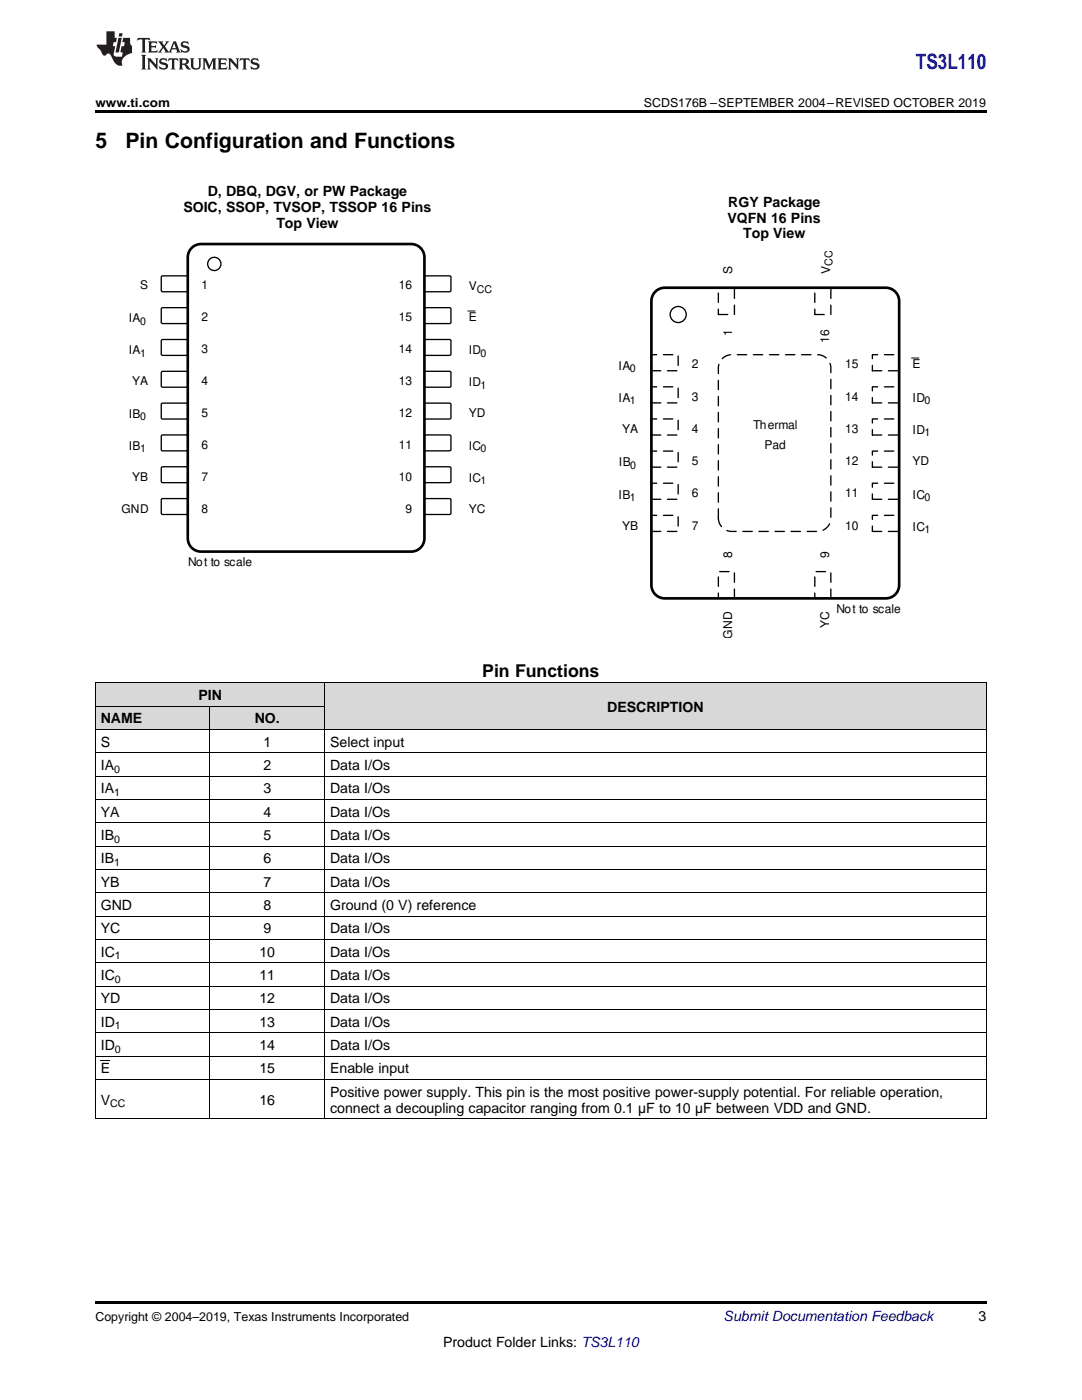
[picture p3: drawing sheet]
<svg xmlns="http://www.w3.org/2000/svg" width="216mm" height="279mm" viewBox="0 0 216 279" stroke-linecap="round" stroke-linejoin="round" font-family="sans-serif">
<g fill="#d8d8d8">
<path d="M64.8 136.3h132v9.3h-132z"/>
<path d="M19 141h22.9v4.6h-22.9z"/>
<path d="M41.9 141h22.9v4.6h-22.9z"/>
<path d="M19 136.3h22.9v4.7h-22.9z"/>
<path d="M41.9 136.3h22.9v4.7h-22.9z"/>
</g>
<path d="M19 223.3h.2zM64.7 223.3h.1zM196.7 223.3h.1zM19 259.7h177.8v.5h-177.8z" fill="#000"/>
<g fill="none" stroke="#000" stroke-width=".2">
<path d="M19 136.3h177.8M19.1 136.3v87M64.8 136.3v87M196.8 136.3v87M19 159.5h177.8M19 154.9h177.8M19 150.2h177.8M19 145.6h177.8M19 140.9h45.8M41.9 140.9v82.4M19 178.2h177.8M19 173.5h177.8"/>
<path d="M19 168.9h177.8M19 164.2h177.8M19 196.8h177.8M19 192.1h177.8M19 187.5h177.8M19 182.8h177.8M19 215.4h177.8M19 210.8h177.8M19 206.1h177.8M19 201.5h177.8M19 223.3h177.8"/>
</g>
<path d="M144.3 71.4l1.1-.5 .6-.1h17.1a2.67 2.67 0 0 1 2.7 2.7v29.9a2.67 2.67 0 0 1-2.7 2.7h-17.1a2.67 2.67 0 0 1-2.7-2.7v-29.9a2.67 2.67 0 0 1 1-2.1z" fill="none" stroke="#000" stroke-width=".27" stroke-dasharray="1.9 1.3"/>
<path d="M130 70.8h5.3v3.2h-5.3z" fill-rule="evenodd" fill="#fff"/>
<path d="M130 70.8h5.3v3.2h-5.3z" fill="none" stroke="#000" stroke-width=".27" stroke-dasharray="1.9 1.3"/>
<path d="M130 77.2h5.3v3.2h-5.3z" fill-rule="evenodd" fill="#fff"/>
<path d="M130 77.2h5.3v3.2h-5.3z" fill="none" stroke="#000" stroke-width=".27" stroke-dasharray="1.9 1.3"/>
<path d="M130 83.6h5.3v3.2h-5.3z" fill-rule="evenodd" fill="#fff"/>
<path d="M130 83.6h5.3v3.2h-5.3z" fill="none" stroke="#000" stroke-width=".27" stroke-dasharray="1.9 1.3"/>
<path d="M130 90h5.3v3.2h-5.3z" fill-rule="evenodd" fill="#fff"/>
<path d="M130 90h5.3v3.2h-5.3z" fill="none" stroke="#000" stroke-width=".27" stroke-dasharray="1.9 1.3"/>
<path d="M130 96.4h5.3v3.2h-5.3z" fill-rule="evenodd" fill="#fff"/>
<path d="M130 96.4h5.3v3.2h-5.3z" fill="none" stroke="#000" stroke-width=".27" stroke-dasharray="1.9 1.3"/>
<path d="M130 102.9h5.3v3.2h-5.3z" fill-rule="evenodd" fill="#fff"/>
<path d="M130 102.9h5.3v3.2h-5.3z" fill="none" stroke="#000" stroke-width=".27" stroke-dasharray="1.9 1.3"/>
<path d="M143.3 114.1h3.2v5.3h-3.2z" fill-rule="evenodd" fill="#fff"/>
<path d="M143.3 114.1h3.2v5.3h-3.2z" fill="none" stroke="#000" stroke-width=".27" stroke-dasharray="1.9 1.3"/>
<path d="M162.6 114.1h3.2v5.3h-3.2z" fill-rule="evenodd" fill="#fff"/>
<path d="M162.6 114.1h3.2v5.3h-3.2z" fill="none" stroke="#000" stroke-width=".27" stroke-dasharray="1.9 1.3"/>
<path d="M174.1 102.9h5.3v3.2h-5.3z" fill-rule="evenodd" fill="#fff"/>
<path d="M174.1 102.9h5.3v3.2h-5.3z" fill="none" stroke="#000" stroke-width=".27" stroke-dasharray="1.9 1.3"/>
<path d="M174.1 96.4h5.3v3.2h-5.3z" fill-rule="evenodd" fill="#fff"/>
<path d="M174.1 96.4h5.3v3.2h-5.3z" fill="none" stroke="#000" stroke-width=".27" stroke-dasharray="1.9 1.3"/>
<path d="M174.1 90h5.3v3.2h-5.3z" fill-rule="evenodd" fill="#fff"/>
<path d="M174.1 90h5.3v3.2h-5.3z" fill="none" stroke="#000" stroke-width=".27" stroke-dasharray="1.9 1.3"/>
<path d="M174.1 83.6h5.3v3.2h-5.3z" fill-rule="evenodd" fill="#fff"/>
<path d="M174.1 83.6h5.3v3.2h-5.3z" fill="none" stroke="#000" stroke-width=".27" stroke-dasharray="1.9 1.3"/>
<path d="M174.1 77.2h5.3v3.2h-5.3z" fill-rule="evenodd" fill="#fff"/>
<path d="M174.1 77.2h5.3v3.2h-5.3z" fill="none" stroke="#000" stroke-width=".27" stroke-dasharray="1.9 1.3"/>
<path d="M174.1 70.8h5.3v3.2h-5.3z" fill-rule="evenodd" fill="#fff"/>
<path d="M174.1 70.8h5.3v3.2h-5.3z" fill="none" stroke="#000" stroke-width=".27" stroke-dasharray="1.9 1.3"/>
<path d="M181.8 71.5h1.6" fill="none" stroke="#000" stroke-width=".2"/>
<path d="M162.6 57.4h3.2v5.4h-3.2z" fill-rule="evenodd" fill="#fff"/>
<path d="M162.6 57.4h3.2v5.4h-3.2z" fill="none" stroke="#000" stroke-width=".27" stroke-dasharray="1.9 1.3"/>
<path d="M143.3 57.4h3.2v5.4h-3.2z" fill-rule="evenodd" fill="#fff"/>
<path d="M143.3 57.4h3.2v5.4h-3.2z" fill="none" stroke="#000" stroke-width=".27" stroke-dasharray="1.9 1.3"/>
<circle cx="135.3" cy="62.8" r="1.6" fill="none" stroke="#000" stroke-width=".27"/>
<path d="M131 58l1-.5 .7-.1h44a2.67 2.67 0 0 1 2.7 2.7v56.6a2.67 2.67 0 0 1-2.7 2.7h-44a2.67 2.67 0 0 1-2.7-2.7v-56.6a2.67 2.67 0 0 1 1-2.1z" fill="none" stroke="#000" stroke-width=".53"/>
<path d="M32.3 55.1h5l.2 .2-.1 2.8-.2 .1h-4.9l-.1-.2v-2.7z" fill-rule="evenodd" fill="#fff"/>
<path d="M32.3 55.1h5l.2 .2-.1 2.8-.2 .1h-4.9l-.1-.2v-2.7z" fill="none" stroke="#000" stroke-width=".26"/>
<path d="M84.8 55.1h5l.2 .2-.1 2.8-.2 .1h-4.9l-.1-.2v-2.7z" fill-rule="evenodd" fill="#fff"/>
<path d="M84.8 55.1h5l.2 .2-.1 2.8-.2 .1h-4.9l-.1-.2v-2.7z" fill="none" stroke="#000" stroke-width=".26"/>
<path d="M32.3 61.4h5l.2 .3-.1 2.7-.2 .2-4.9-.1-.1-.2v-2.6z" fill-rule="evenodd" fill="#fff"/>
<path d="M32.3 61.4h5l.2 .3-.1 2.7-.2 .2-4.9-.1-.1-.2v-2.6z" fill="none" stroke="#000" stroke-width=".26"/>
<path d="M84.8 61.4h5l.2 .3-.1 2.7-.2 .2-4.9-.1-.1-.2v-2.6z" fill-rule="evenodd" fill="#fff"/>
<path d="M84.8 61.4h5l.2 .3-.1 2.7-.2 .2-4.9-.1-.1-.2v-2.6z" fill="none" stroke="#000" stroke-width=".26"/>
<path d="M93.3 62.1h1.6" fill="none" stroke="#000" stroke-width=".2"/>
<path d="M32.3 67.8h5l.2 .2-.1 2.8-.2 .1h-4.9l-.1-.2v-2.7z" fill-rule="evenodd" fill="#fff"/>
<path d="M32.3 67.8h5l.2 .2-.1 2.8-.2 .1h-4.9l-.1-.2v-2.7z" fill="none" stroke="#000" stroke-width=".26"/>
<path d="M84.8 67.8h5l.2 .2-.1 2.8-.2 .1h-4.9l-.1-.2v-2.7z" fill-rule="evenodd" fill="#fff"/>
<path d="M84.8 67.8h5l.2 .2-.1 2.8-.2 .1h-4.9l-.1-.2v-2.7z" fill="none" stroke="#000" stroke-width=".26"/>
<path d="M32.3 74.1h5l.2 .3-.1 2.7-.2 .2-4.9-.1-.1-.2v-2.6z" fill-rule="evenodd" fill="#fff"/>
<path d="M32.3 74.1h5l.2 .3-.1 2.7-.2 .2-4.9-.1-.1-.2v-2.6z" fill="none" stroke="#000" stroke-width=".26"/>
<path d="M84.8 74.1h5l.2 .3-.1 2.7-.2 .2-4.9-.1-.1-.2v-2.6z" fill-rule="evenodd" fill="#fff"/>
<path d="M84.8 74.1h5l.2 .3-.1 2.7-.2 .2-4.9-.1-.1-.2v-2.6z" fill="none" stroke="#000" stroke-width=".26"/>
<path d="M32.3 80.5h5l.2 .2-.1 2.8-.2 .1h-4.9l-.1-.2v-2.7z" fill-rule="evenodd" fill="#fff"/>
<path d="M32.3 80.5h5l.2 .2-.1 2.8-.2 .1h-4.9l-.1-.2v-2.7z" fill="none" stroke="#000" stroke-width=".26"/>
<path d="M84.8 80.5h5l.2 .2-.1 2.8-.2 .1h-4.9l-.1-.2v-2.7z" fill-rule="evenodd" fill="#fff"/>
<path d="M84.8 80.5h5l.2 .2-.1 2.8-.2 .1h-4.9l-.1-.2v-2.7z" fill="none" stroke="#000" stroke-width=".26"/>
<path d="M32.3 86.8h5l.2 .3-.1 2.7-.2 .2-4.9-.1-.1-.2v-2.6z" fill-rule="evenodd" fill="#fff"/>
<path d="M32.3 86.8h5l.2 .3-.1 2.7-.2 .2-4.9-.1-.1-.2v-2.6z" fill="none" stroke="#000" stroke-width=".26"/>
<path d="M84.8 86.8h5l.2 .3-.1 2.7-.2 .2-4.9-.1-.1-.2v-2.6z" fill-rule="evenodd" fill="#fff"/>
<path d="M84.8 86.8h5l.2 .3-.1 2.7-.2 .2-4.9-.1-.1-.2v-2.6z" fill="none" stroke="#000" stroke-width=".26"/>
<path d="M32.3 93.2h5l.2 .2-.1 2.8-.2 .1h-4.9l-.1-.2v-2.7z" fill-rule="evenodd" fill="#fff"/>
<path d="M32.3 93.2h5l.2 .2-.1 2.8-.2 .1h-4.9l-.1-.2v-2.7z" fill="none" stroke="#000" stroke-width=".26"/>
<path d="M84.8 93.2h5l.2 .2-.1 2.8-.2 .1h-4.9l-.1-.2v-2.7z" fill-rule="evenodd" fill="#fff"/>
<path d="M84.8 93.2h5l.2 .2-.1 2.8-.2 .1h-4.9l-.1-.2v-2.7z" fill="none" stroke="#000" stroke-width=".26"/>
<path d="M32.3 99.5h5l.2 .3-.1 2.7-.2 .2-4.9-.1-.1-.2v-2.6z" fill-rule="evenodd" fill="#fff"/>
<path d="M32.3 99.5h5l.2 .3-.1 2.7-.2 .2-4.9-.1-.1-.2v-2.6z" fill="none" stroke="#000" stroke-width=".26"/>
<path d="M84.8 99.5h5l.2 .3-.1 2.7-.2 .2-4.9-.1-.1-.2v-2.6z" fill-rule="evenodd" fill="#fff"/>
<g fill="none" stroke="#000" stroke-width=".26">
<path d="M84.8 99.5h5l.2 .3-.1 2.7-.2 .2-4.9-.1-.1-.2v-2.6z"/>
<circle cx="42.8" cy="52.7" r="1.32"/>
</g>
<path d="M38.5 49.3l1-.5 .6-.1h41.9a2.65 2.65 0 0 1 2.7 2.6v56.1a2.65 2.65 0 0 1-2.7 2.7h-41.9a2.65 2.65 0 0 1-2.6-2.7v-56.1a2.64 2.64 0 0 1 1-2z" fill="none" stroke="#000" stroke-width=".53"/>
<path d="M19 22h177.8v.5h-177.8z" fill="#000"/>
<g fill="#231f20">
<path d="M27.5 7.6l-.1 .5 .4-.2h.6v.1v2.1l-.2 .4h1l-.3-.4v-2.1l.1-.1h.5l.5 .2-.2-.5zM29.5 8.3l.2 .3v1.5l-.2 .4h1.8l.2-.6a1.04 1.04 0 0 1-1.3 .2v-.7h.6l.3 .2v-.6l-.3 .2h-.6v-.6l.8-.1 .4 .3-.2-.5zM31.5 8.3l.9 1.1-.9 1.1h.8l-.2-.2 .5-.7 .4 .7-.2 .2h1.5l-.1-.2 .1-.4h.9l.1 .4-.2 .2h1l-.3-.3-.7-1.9h-.5l-.9 2-.8-1 .9-1h-.8l.1 .3-.3 .5-.4-.6 .2-.2zM34.7 8.6l.4 1h-.7zM36.3 8.4a.63 .63 0 0 0-.2 .7 .63 .63 0 0 0 .6 .4l.6 .2 .1 .2a.75 .75 0 0 1-.7 .4 .75 .75 0 0 1-.6-.5l.1 .7 .1-.1a1.11 1.11 0 0 0 1.5-.6 1.13 1.13 0 0 0-1.2-.8l-.1-.4a1.04 1.04 0 0 1 1.2 .2l-.2-.5-.1 .1-.5-.2zM28.2 10.9l.2 .4v2.2l-.2 .4h1l-.3-.4v-2.2l.3-.4zM29.3 11.6l.3 .4v1.5l-.3 .4h.8l-.2-.4v-1.3l1.5 1.7v-1.9l.2-.4h-.7l.2 .4v.9l-1.1-1.3zM32 11.8a.62 .62 0 0 0-.2 .7 .62 .62 0 0 0 .6 .4l.6 .1 .1 .3a.76 .76 0 0 1-.7 .3 .76 .76 0 0 1-.6-.4l.1 .7 .1-.1a1.11 1.11 0 0 0 1.5-.6 1.13 1.13 0 0 0-1.2-.8l-.1-.4a1.04 1.04 0 0 1 1.2 .2l-.2-.6-.1 .1-.5-.1zM33.7 11.6l-.2 .6a.61 .61 0 0 1 .8-.3v1.6l-.2 .4h.9l-.2-.4v-1.6a.63 .63 0 0 1 .8 .3l-.2-.6zM35.6 11.6l.3 .4v1.5l-.3 .4h1l-.2-.2v-.8l.5 .2a.76 .76 0 0 0 1.2 .7l-1-1a.58 .58 0 0 0 .6-.5 .58 .58 0 0 0-.5-.6zM36.4 11.9h.1a.45 .45 0 0 1 .5 .1 .45 .45 0 0 1 .1 .5l-.7 .2zM37.9 11.6l.2 .2a2.17 2.17 0 0 0 .3 1.9 .99 .99 0 0 0 1.6-.6v-1.1l.2-.4h-.7l.2 .2a1.92 1.92 0 0 1-.2 1.8 .6 .6 0 0 1-.9-.5v-1.1l.2-.4zM40.4 11.6l.2 .4v1.5l-.2 .4h.7l-.2-.4v-1.4l.8 1.8 .8-1.8v1.4l-.2 .4h.9l-.2-.4v-1.5l.2-.4h-.8l-.6 1.5-.6-1.5zM43.4 11.6l.2 .4v1.5l-.2 .4h1.8l.2-.6a1.04 1.04 0 0 1-1.3 .1v-.6h.5l.4 .2v-.6l-.4 .2h-.5v-.7h.8l.3 .3-.1-.6zM45.5 11.6l.2 .4v1.5l-.2 .4h.7l-.2-.4v-1.3l1.5 1.7v-1.9l.2-.4h-.7l.2 .4v.9l-1.1-1.3zM47.9 11.6l-.1 .6a.61 .61 0 0 1 .8-.3v1.6l-.3 .4h1l-.3-.4 .1-1.6a.63 .63 0 0 1 .7 .3l-.1-.6zM50.2 11.8a.62 .62 0 0 0-.2 .7 .62 .62 0 0 0 .6 .4l.6 .1 .2 .3a.76 .76 0 0 1-.8 .3 .76 .76 0 0 1-.6-.4l.1 .7 .2-.1a1.11 1.11 0 0 0 1.5-.6 1.13 1.13 0 0 0-1.3-.8l-.1-.4a1.04 1.04 0 0 1 1.2 .2l-.1-.6-.2 .1-.5-.1z"/>
<path d="M21.2 6.3v2.6h-1.9l.1 .4 .7 .9a.91 .91 0 0 0 1 .8 .56 .56 0 0 1 .5-.3 .56 .56 0 0 1 .5 .3l.4 .8a1.53 1.53 0 0 0 1.9 1.2 1.54 1.54 0 0 1 1-2.1l.9-.3v-1.4a1.52 1.52 0 0 1-.3-1.6h-1.4l-.2 .8h.5l-.2 .8h-.4l-.2 1v.2l.4 .1-.2 .8a1.93 1.93 0 0 1-1.6-.3l.3-1.8h-.5l.2-.8h.4l.2-.8h-.4v-1.3zM23.6 7.6l-.6 2.9h.7l.6-2.9zM23.8 6.6l-.1 .7h.6l.2-.7z"/>
</g>
<path d="M20.1 211.6h1.9v.2h-1.9z" fill="#000"/>
<text font-size="4.2" fill="#00f" x="182.8" y="13.8">TS3L110</text>
<g font-size="4.2">
<text x="19" y="29.6">5</text>
<text x="25" y="29.6">Pin Configuration and Functions</text>
</g>
<text font-size="3.5" x="96.2" y="135">Pin Functions</text>
<g font-size="2.8">
<text x="41.5" y="39.1">D, DBQ, DGV, or PW Package</text>
<text x="145.3" y="41.2">RGY Package</text>
<text x="36.6" y="42.3">SOIC, SSOP, TVSOP, TSSOP 16 Pins</text>
<text x="55.1" y="45.4">Top View</text>
<text x="145.2" y="44.4">VQFN 16 Pins</text>
<text x="148.3" y="47.6">Top View</text>
<text x="39.6" y="139.7">PIN</text>
<text x="121.1" y="142">DESCRIPTION</text>
<text x="20.1" y="144.4">NAME</text>
<text x="20.1" y="149">S</text>
<text x="50.8" y="144.4">NO.</text>
<text x="52.6" y="149">1</text>
<text x="65.9" y="149">Select input</text>
<text x="20.1" y="153.7">IA</text>
<text x="52.6" y="153.7">2</text>
<text x="65.9" y="153.7">Data I/Os</text>
<text x="20.1" y="158.3">IA</text>
<text x="52.6" y="158.3">3</text>
<text x="65.9" y="158.3">Data I/Os</text>
<text x="20.1" y="163">YA</text>
<text x="20.1" y="167.6">IB</text>
<text x="52.6" y="163">4</text>
<text x="52.6" y="167.6">5</text>
<text x="65.9" y="163">Data I/Os</text>
<text x="65.9" y="167.6">Data I/Os</text>
<text x="20.1" y="172.3">IB</text>
<text x="52.6" y="172.3">6</text>
<text x="65.9" y="172.3">Data I/Os</text>
<text x="20.1" y="177">YB</text>
<text x="52.6" y="177">7</text>
<text x="65.9" y="177">Data I/Os</text>
<text x="20.1" y="181.6">GND</text>
<text x="52.6" y="181.6">8</text>
<text x="65.9" y="181.6">Ground (0 V) reference</text>
<text x="20.1" y="186.3">YC</text>
<text x="20.1" y="190.9">IC</text>
<text x="51.8" y="190.9">10</text>
<text x="52.6" y="186.3">9</text>
<text x="65.9" y="186.3">Data I/Os</text>
<text x="65.9" y="190.9">Data I/Os</text>
<text x="20.1" y="195.6">IC</text>
<text x="51.8" y="195.6">11</text>
<text x="65.9" y="195.6">Data I/Os</text>
<text x="20.1" y="200.2">YD</text>
<text x="51.8" y="200.2">12</text>
<text x="65.9" y="200.2">Data I/Os</text>
<text x="20.1" y="204.9">ID</text>
<text x="20.1" y="209.5">ID</text>
<text x="51.8" y="204.9">13</text>
<text x="51.8" y="209.5">14</text>
<text x="65.9" y="204.9">Data I/Os</text>
<text x="65.9" y="209.5">Data I/Os</text>
<text x="20.1" y="214.2">E</text>
<text x="51.8" y="214.2">15</text>
<text x="65.9" y="214.2">Enable input</text>
<text x="20.1" y="220.5">V</text>
<text x="51.8" y="220.5">16</text>
<text x="65.9" y="218.9">Positive power supply. This pin is the most positive power-supply potential. For reliable operation,</text>
<text x="65.9" y="222">connect a decoupling capacitor ranging from 0.1 µF to 10 µF between VDD and GND.</text>
<text x="195.3" y="263.6">3</text>
<text x="88.4" y="268.9">Product Folder Links: TS3L110</text>
</g>
<text font-size="2.8" fill="#0000c8" x="144.4" y="263.6">Submit Documentation Feedback</text>
<g font-size="2.5">
<text x="19" y="21.4">www.ti.com</text>
<text x="128.5" y="21.4">SCDS176B –SEPTEMBER 2004–REVISED OCTOBER 2019</text>
<text x="19" y="263.6">Copyright © 2004–2019, Texas Instruments Incorporated</text>
</g>
<g font-size="2.4">
<text x="28" y="57.7">S</text>
<text x="40.2" y="57.7">1</text>
<text x="79.6" y="57.7">16</text>
<text x="93.5" y="58">V</text>
<text x="146.1" y="54.8" transform="rotate(-90 146.1 54.8)">S</text>
<text x="165.7" y="54.8" transform="rotate(-90 165.7 54.8)">V</text>
<text x="25.7" y="64.3">IA</text>
<text x="40.2" y="64.1">2</text>
<text x="79.6" y="64.1">15</text>
<text x="93.5" y="64.1">E</text>
<text x="25.7" y="70.7">IA</text>
<text x="40.2" y="70.5">3</text>
<text x="79.6" y="70.5">14</text>
<text x="93.5" y="70.7">ID</text>
<text x="146.1" y="67.1" transform="rotate(-90 146.1 67.1)">1</text>
<text x="165.4" y="68.5" transform="rotate(-90 165.4 68.5)">16</text>
<text x="26.4" y="76.9">YA</text>
<text x="40.2" y="76.9">4</text>
<text x="79.6" y="76.9">13</text>
<text x="93.5" y="77.1">ID</text>
<text x="123.4" y="73.8">IA</text>
<text x="138.1" y="73.5">2</text>
<text x="168.6" y="73.5">15</text>
<text x="182.1" y="73.5">E</text>
<text x="25.7" y="83.5">IB</text>
<text x="40.2" y="83.2">5</text>
<text x="79.6" y="83.2">12</text>
<text x="93.5" y="83.2">YD</text>
<text x="123.4" y="80.2">IA</text>
<text x="138.1" y="80">3</text>
<text x="168.6" y="80">14</text>
<text x="182.1" y="80.2">ID</text>
<text x="25.7" y="89.9">IB</text>
<text x="40.2" y="89.6">6</text>
<text x="79.6" y="89.6">11</text>
<text x="93.5" y="89.9">IC</text>
<text x="124.1" y="86.4">YA</text>
<text x="138.1" y="86.4">4</text>
<text x="150.3" y="85.6">Thermal</text>
<text x="152.6" y="89.6">Pad</text>
<text x="168.6" y="86.4">13</text>
<text x="182.1" y="86.6">ID</text>
<text x="26.4" y="96">YB</text>
<text x="40.2" y="96">7</text>
<text x="79.6" y="96">10</text>
<text x="123.5" y="93.1">IB</text>
<text x="138.1" y="92.8">5</text>
<text x="168.6" y="92.8">12</text>
<text x="182.1" y="92.8">YD</text>
<text x="93.5" y="96.2">IC</text>
<text x="123.4" y="99.5">IB</text>
<text x="138.1" y="99.3">6</text>
<text x="168.6" y="99.3">11</text>
<text x="182.1" y="99.5">IC</text>
<text x="24.3" y="102.4">GND</text>
<text x="40.2" y="102.4">8</text>
<text x="80.9" y="102.4">9</text>
<text x="93.5" y="102.4">YC</text>
<text x="124.1" y="105.7">YB</text>
<text x="138.1" y="105.7">7</text>
<text x="168.6" y="105.7">10</text>
<text x="182.1" y="106">IC</text>
<text x="37.5" y="113">Not to scale</text>
<text x="146.1" y="111.3" transform="rotate(-90 146.1 111.3)">8</text>
<text x="165.4" y="111.3" transform="rotate(-90 165.4 111.3)">9</text>
<text x="165.4" y="125.4" transform="rotate(-90 165.4 125.4)">YC</text>
<text x="166.9" y="122.3">Not to scale</text>
<text x="146.1" y="127.4" transform="rotate(-90 146.1 127.4)">GND</text>
</g>
<g font-size="2.1">
<text x="166.1" y="53.2" transform="rotate(-90 166.1 53.2)">CC</text>
<text x="95.1" y="58.4">CC</text>
<text x="27.9" y="64.8">0</text>
<text x="27.9" y="71.2">1</text>
<text x="95.9" y="71.2">0</text>
<text x="95.9" y="77.5">1</text>
<text x="125.7" y="74.2">0</text>
<text x="27.9" y="83.9">0</text>
<text x="125.7" y="80.7">1</text>
<text x="184.5" y="80.7">0</text>
<text x="184.5" y="87.1">1</text>
<text x="27.9" y="90.3">1</text>
<text x="95.9" y="90.3">0</text>
<text x="125.8" y="93.5">0</text>
<text x="95.9" y="96.7">1</text>
<text x="125.7" y="100">1</text>
<text x="184.5" y="100">0</text>
<text x="184.5" y="106.4">1</text>
<text x="22.8" y="154.2">0</text>
<text x="22.8" y="158.9">1</text>
<text x="22.8" y="168.2">0</text>
<text x="22.8" y="172.9">1</text>
<text x="22.9" y="191.5">1</text>
<text x="22.9" y="196.1">0</text>
<text x="22.9" y="205.5">1</text>
<text x="22.9" y="210.1">0</text>
<text x="22" y="221">CC</text>
</g>
</svg>
